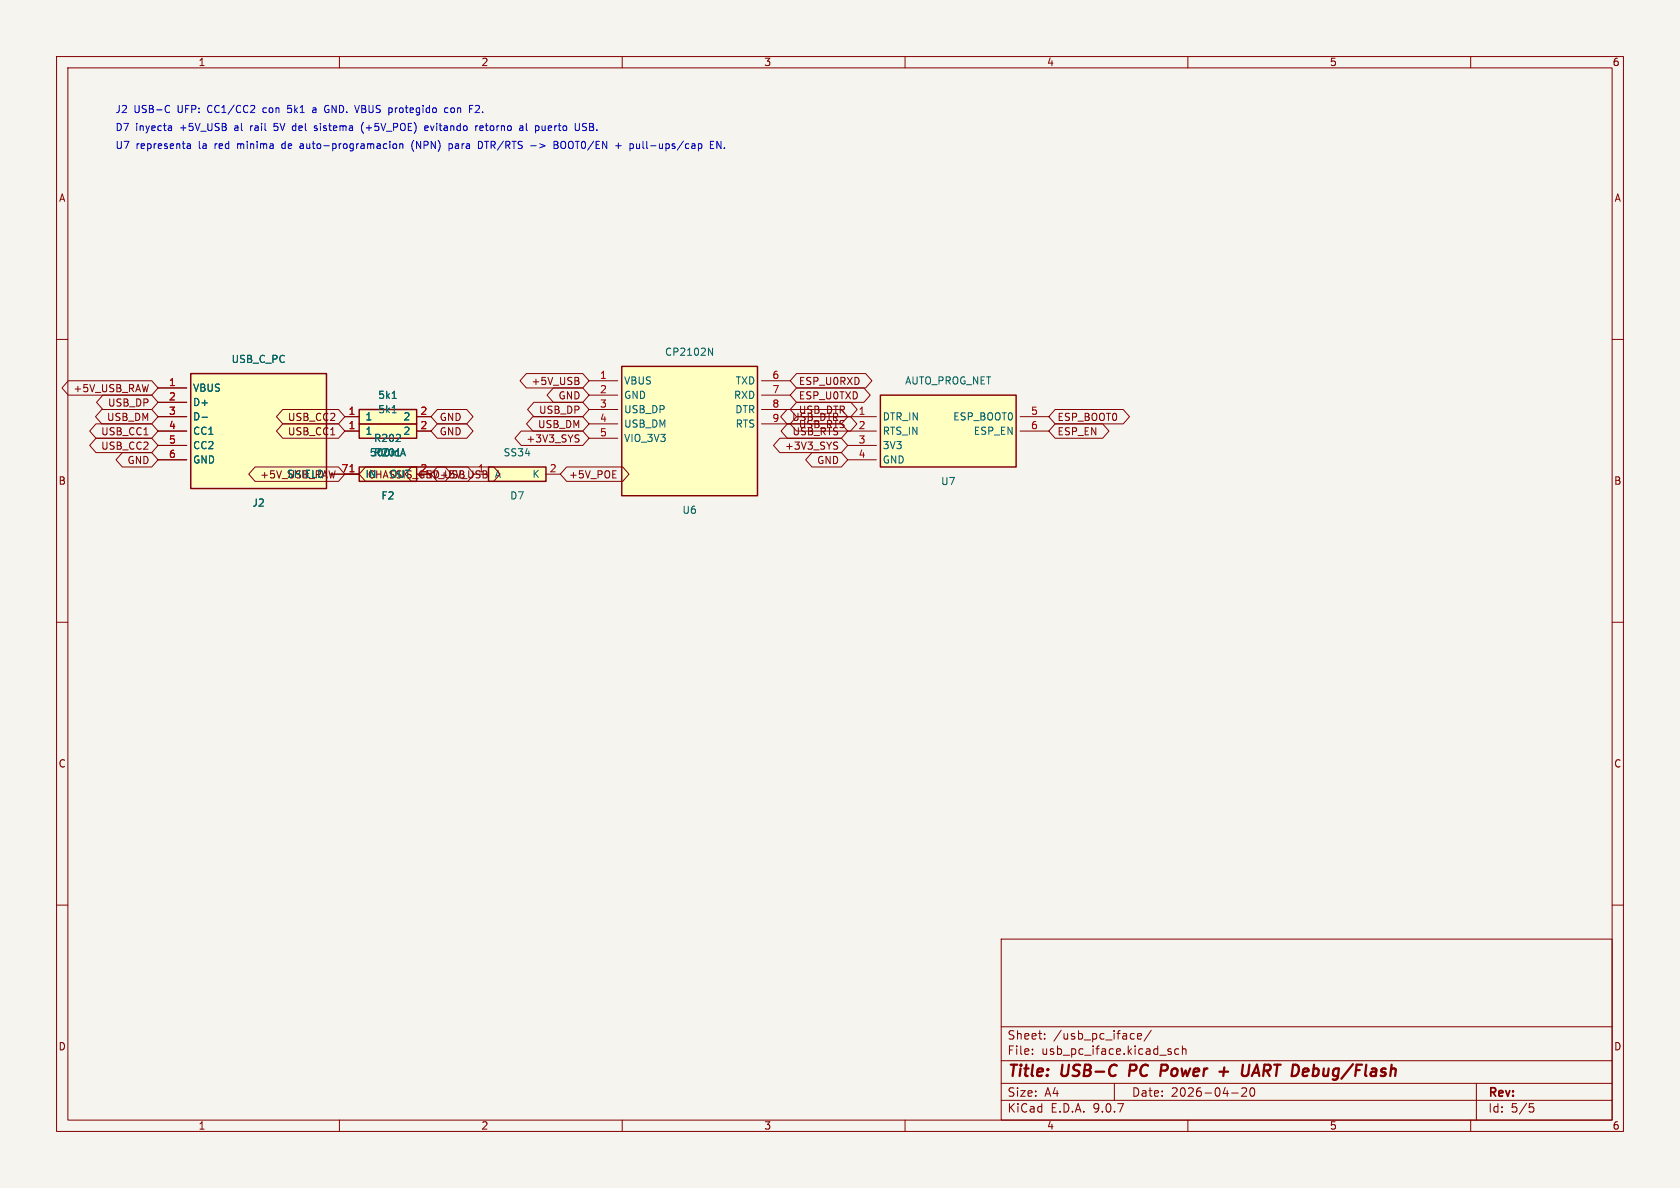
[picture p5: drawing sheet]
<svg xmlns="http://www.w3.org/2000/svg" width="297mm" height="210mm" viewBox="0 0 297 210" stroke-linecap="round" stroke-linejoin="round" font-family="sans-serif">
<path d="M0 0h297v210h-297z" fill="#f5f4ef" stroke="#f5f4ef" stroke-width=".18"/>
<g fill="none" stroke="#840000" stroke-width=".18">
<path d="M10 10h277v190h-277zM12 12h273v186h-273zM60 10v2M110 10v2M160 10v2M210 10v2M260 10v2M10 60h2M285 60h2M10 110h2M285 110h2M10 160h2"/>
<path d="M177 166h108v32h-108zM285 160h2M60 198v2M110 198v2M160 198v2M177 194.5h108M177 191.5h108M177 187.5h108M177 181.5h108M182.5 186.3v.1M182.5 185.5v.1M184.7 183.6v.1"/>
<path d="M184.7 182.8v.1M197 191.5v3M200.4 182.7l.1 .1M200.5 183.6l-.1 .1M201.1 183.2l.7-.1-.1-.3-.4-.1-.2 .2 .1 .7h.5M203.5 182.1l-1.3 2M206.7 185.9l.3 .1 .1 .2-.2 .2h-.3M206.7 185.4l.3 .1M208.4 185.5l-.4-.1-.3 .3v.4l.1 .2h.6M209 185.5l.2-.1 .4 .1 .1 .9M209 184.9v1.5M210 198v2"/>
<path d="M217.7 193.2h1.2M219.5 192.4l.6-.1 .2 .1 .1 .3-.9 1.1h.9M221.1 192.4l.2-.1a.81 .81 0 0 1 .6 .6 .81 .81 0 0 1-.3 .8l-.1 .1a.81 .81 0 0 1-.4-1.4zM260 198v2M261 191.5v6.5M270.4 195.1h.7M270.5 195.7h.4l.3 .3-.2 .5-.5 .1"/>
</g>
<path d="M199.8 188.2l-.2 2M205.4 188.2h.7M206.2 189.2l-1 .1M215.6 189.4h1.5M216.4 188.7l-.1 1.5M219.7 188.2l-.2 1.6M220.9 188.2l-.3 1.8M221.6 189.6h.9M222.2 188.2l-.9 2" fill="none" stroke="#840000" stroke-width=".4"/>
<path d="M155.6 69.9h24v12.7h-24z" fill="#ffffc2"/>
<path d="M155.6 69.9h24v12.7h-24z" fill="none" stroke="#840000" stroke-width=".25"/>
<path d="M149.9 73.7h5M149.9 76.2h5M149.9 78.7h5M180.3 73.7h5.1M180.3 76.2h5.1M149.9 81.3h5" fill="none" stroke="#840000" stroke-width=".18"/>
<path d="M63.5 82.6h10.2v2.5h-10.2z" fill="#ffffc2"/>
<path d="M63.5 82.6h10.2v2.5h-10.2z" fill="none" stroke="#840000" stroke-width=".25"/>
<path d="M61 83.8h2.5" fill="none" stroke="#840000" stroke-width=".18"/>
<path d="M71.2 79.3l.5 1.3M70.9 80.2h.6" fill="none" stroke="#006464" stroke-width=".18"/>
<path d="M63.5 74.9h10.2v2.6h-10.2z" fill="#ffffc2"/>
<path d="M63.5 74.9h10.2v2.6h-10.2z" fill="none" stroke="#840000" stroke-width=".25"/>
<path d="M61 76.2h2.5M73.7 76.2h2.5" fill="none" stroke="#840000" stroke-width=".18"/>
<path d="M69.3 73h.8" fill="none" stroke="#006464" stroke-width=".18"/>
<path d="M33.7 66h24v20.4h-24z" fill="#ffffc2"/>
<path d="M33.7 66h24v20.4h-24z" fill="none" stroke="#840000" stroke-width=".25"/>
<path d="M27.9 68.6h5.1M27.9 71.1h5.1M27.9 73.7h5.1M27.9 76.2h5.1M27.9 78.7h5.1M27.9 81.3h5.1M58.4 83.8h5.1" fill="none" stroke="#840000" stroke-width=".18"/>
<path d="M35.7 73.8h1" fill="none" stroke="#006464" stroke-width=".18"/>
<path d="M109.9 64.8h24v22.8h-24z" fill="#ffffc2"/>
<path d="M109.9 64.8h24v22.8h-24z" fill="none" stroke="#840000" stroke-width=".25"/>
<path d="M104.1 67.3h5.1M104.1 69.9h5.1M104.1 72.4h5.1M104.1 74.9h5.1M104.1 77.5h5.1M134.6 67.3h5.1M134.6 69.9h5.1M134.6 72.4h5.1M134.6 74.9h5.1" fill="none" stroke="#840000" stroke-width=".18"/>
<path d="M125.2 61.5l.8 1.3v-1.3" fill="none" stroke="#006464" stroke-width=".18"/>
<path d="M86.4 82.6h10.1v2.5h-10.1z" fill="#ffffc2"/>
<path d="M86.4 82.6h10.1v2.5h-10.1z" fill="none" stroke="#840000" stroke-width=".25"/>
<path d="M83.8 83.8h2.6M96.5 83.8h2.6" fill="none" stroke="#840000" stroke-width=".18"/>
<path d="M63.5 72.4h10.2v2.5h-10.2z" fill="#ffffc2"/>
<path d="M63.5 72.4h10.2v2.5h-10.2z" fill="none" stroke="#840000" stroke-width=".25"/>
<g fill="none" stroke="#840000" stroke-width=".18">
<path d="M12.1 67.3h14.7l1.1 1.3-1.1 1.3h-14.7l-1.1-1.3zM17 74.9h9.8l1.1 1.3-1.1 1.3h-9.8l-1.1-1.3zM17 77.5h9.8l1.1 1.2-1.1 1.3h-9.8l-1.1-1.3zM18 72.4h8.8l1.1 1.3-1.1 1.2h-8.8l-1.1-1.2zM18.2 69.8h8.6l1.1 1.3-1.1 1.3h-8.6l-1.1-1.3zM27.9 73.7h5.1M27.9 68.6h5.1M27.9 71.1h5.1M27.9 76.2h5.1M27.9 78.7h5.1M50 72.4h9.8l1.2 1.3-1.2 1.2h-9.8l-1.1-1.2zM50 74.9h9.8l1.2 1.3-1.2 1.3h-9.8l-1.1-1.3z"/>
<path d="M61 73.7h2.5M61 76.2h2.5M73.7 73.7h2.5M73.7 76.2h2.5M77.3 74.9h5.2l1.1 1.3-1.1 1.3h-5.2l-1.1-1.3zM77.3 72.4h5.2l1.1 1.3-1.1 1.2h-5.2l-1.1-1.2zM92.1 76.2h10.9l1.1 1.3-1.1 1.2h-10.9l-1.1-1.2zM93 66h10l1.1 1.3-1.1 1.3h-10l-1.1-1.3zM94.2 73.7h8.8l1.1 1.2-1.1 1.3h-8.8l-1.1-1.3zM94.4 71.1h8.6l1.1 1.3-1.1 1.3h-8.6l-1.1-1.3zM97.8 68.6h5.2l1.1 1.3-1.1 1.2h-5.2l-1.1-1.2zM102.1 67.3l.3 .3-.1 .3-.2 .1"/>
<path d="M102.1 77.5l.3 .3-.3 .3M102.2 76.9h.2M102.2 66.8l.1 .2-.1 .3M137.9 77.5h10.8l1.2 1.2-1.2 1.3h-10.8l-1.2-1.3zM139.1 72.4h9.6l1.2 1.3-1.2 1.2h-9.6l-1.1-1.2zM139.2 74.9h9.5l1.2 1.3-1.2 1.3h-9.5l-1.1-1.3zM140.8 71.1h9.6l1.1 1.3-1.1 1.3h-9.6l-1.1-1.3zM140.8 66h12.2l1.1 1.3-1.1 1.3h-12.2l-1.1-1.3zM140.8 68.6h11.9l1.1 1.3-1.1 1.2h-11.9l-1.1-1.2zM140.8 73.7h9.6l1.1 1.2-1.1 1.3h-9.6l-1.1-1.3zM144.1 74.3v1.3M146.3 74.3v1.3"/>
<path d="M146.6 75l.4 .6M147.8 74.3v1.3M147.8 78.8l.3 .2-.3 .4M147.9 78.1l.2 .1M148.7 74.9l.4 .2 .1 .3-.2 .2h-.3M148.7 74.3l.5 .1M186.5 74.9h8.4l1.2 1.3-1.2 1.3h-8.4l-1.1-1.3zM186.5 72.4h12.1l1.1 1.3-1.1 1.2h-12.1l-1.1-1.2zM21.6 80h5.2l1.1 1.3-1.1 1.3h-5.2l-1.1-1.3zM27.9 81.3h5.1M45.1 82.5h14.7l1.2 1.3-1.2 1.3h-14.7l-1.1-1.3zM58.4 83.8h5.1"/>
<path d="M64.6 82.5h14.1l1.1 1.3-1.1 1.3h-14.1l-1.1-1.3zM72.7 82.5h10l1.1 1.3-1.1 1.3h-10l-1.1-1.3zM77.3 82.5h10l1.1 1.3-1.1 1.3h-10l-1.1-1.3zM85.8 83.8l.3 .3v.3l-.2 .1M86 83.3l.1 .2-.1 .3M100.2 82.5h9.9l1.1 1.3-1.1 1.3h-9.9l-1.1-1.3zM108.3 84.5h.6M108.3 83.2h.6M143.5 80h5.2l1.2 1.3-1.2 1.3h-5.2l-1.1-1.3z"/>
</g>
<path d="M35.7 73.8h1M69.3 70.4h.8M69.3 73h.8M71.2 79.3l.5 1.3M70.9 80.2h.6" fill="none" stroke="#006464" stroke-width=".18"/>
<g fill="none" stroke="#0000c2" stroke-width=".18">
<path d="M29.6 18.6l.4 .2M30 19.8l-.4 .1M50.8 19.8l.2 .1M51.5 18.6h-.6l-.1 .6 .2-.1M55.7 19.1h-.4M55.7 19.4h-.3l-.1 .2v.2l.4 .1M57.6 19.8h.5M57.9 19.4h.3M58 18.6l-.4 .1M79.2 19.1h-.4l-.2 .2 .1 .5h.5M79.7 19.2v.6M84.5 18.6l-.5 .2"/>
<path d="M84.7 19.2l-.7 .7h.8M29.9 22.2h.3l.1 .2v.7M30.3 23l-.4 .1M30.3 22.5l-.4 .1M33.1 25.5h.5l.1 .8M33.7 25.7l-.5 .1-.1 .2 .1 .3 .5-.1M48.4 23l.2 .1M49.1 21.8h-.6l-.1 .6 .2-.1M49.9 25.5l-.1 .2 .1 .5M51.8 23l.4 .1M52.2 22.2l-.4 .1M53.4 25.4l-.3 .1"/>
<path d="M53.5 25.8h-.3l-.2 .2 .1 .2 .4 .1M56 22.3l-.3-.1-.1 .3 .5 .3M56.1 22.9l-.2 .2-.3-.1M64.3 21.6a1.46 1.46 0 0 0 0 2M69.5 25.5l.2-.1 .4 .1v.5l-.1 .2-.3 .1-.2-.2zM70.7 25.5l.2-.1 .3 .1v.8M70.7 25.4v.9M73.2 24.8a1.46 1.46 0 0 0 0 1.9M75.1 22.7l.6-.2-.1-.2-.3-.1-.2 .2 .1 .6h.4M79.4 25.5l.3-.1 .3 .3-.1 .5h-.5M79.4 25.4v1.3M84.1 22.2v.9"/>
<path d="M84.5 22.2l-.4 .3M84.6 25a.64 .64 0 0 1 .7 .6 .64 .64 0 0 1-.7 .7M85.3 22.2h-.3l-.2 .2 .1 .6 .4 .1M85.4 22.5l-.6 .2M91.8 22.9l.2 .2 .4-.1M91.9 22.3h.5v.8M92.4 22.5l-.4 .1-.2 .2M93.1 21.8v1.1l.1 .2M93.8 25.8h1M95.8 22.2l.1 .8h.4M97.9 25h.5l.2 .2-.2 .4 .2 .1 .1 .3-.3 .3h-.5zM97.9 25.6h.5"/>
<path d="M99.3 25a.9 .9 0 0 0 0 1.2M102.4 21.8v1l-.2 .3M103 23h.6M103.5 21.8l-.4 .1-.1 .3 .1 .2 .5 .1M108.8 25.8h1M109.3 25.3v1M112.5 25.4l.1 .8 .3 .1 .2-.2M113.1 25.4v.9M123.6 25.4l.4 .1 .1 .2-.1 .4-.4 .2M125.6 25.6h.4M126.2 25h-.6v1.3h.6M127.5 25v1.3l-.8-1.3v1.3"/>
</g>
<g font-size="2.8" fill="#840000">
<text x="178" y="190.9">Title:</text>
<text x="187.7" y="190.9">USB-C</text>
<text x="200.5" y="190.9">PC</text>
<text x="206.8" y="190.9">Power</text>
<text x="218" y="190.9">+</text>
<text x="222.8" y="190.9">UART Debug/Flash</text>
</g>
<g font-size="2.1" fill="#840000">
<text x="178" y="184">Sheet:</text>
<text x="186.2" y="184">/usb_pc_iface/</text>
<text x="178" y="186.7">File:</text>
<text x="184.1" y="186.7">usb_pc_iface.kicad_sch</text>
<text x="178" y="196.9">KiCad</text>
<text x="178" y="194.1">Size:</text>
<text x="184.7" y="194.1">A4</text>
<text x="185.7" y="196.9">E.D.A.</text>
<text x="193.3" y="196.9">9.0.7</text>
<text x="200" y="194.1">Date:</text>
<text x="207" y="194.1">2026-04-20</text>
<text x="263" y="194.3">Rev:</text>
<text x="263" y="196.9">Id:</text>
<text x="267.1" y="196.9">5/5</text>
</g>
<g font-size="1.8" fill="#840000">
<text x="35" y="11.9">1</text>
<text x="85" y="11.9">2</text>
<text x="135" y="11.9">3</text>
<text x="185" y="11.9">4</text>
<text x="235" y="11.9">5</text>
<text x="285" y="11.9">6</text>
<text x="10.3" y="35.9">A</text>
<text x="285.3" y="35.9">A</text>
<text x="12.9" y="69.5">+5V_USB_RAW</text>
<text x="93.9" y="68.3">+5V_USB</text>
<text x="98.6" y="70.8">GND</text>
<text x="141.1" y="68.3">ESP_U0RXD</text>
<text x="141.1" y="70.8">ESP_U0TXD</text>
<text x="17.8" y="77.2">USB_CC1</text>
<text x="18.8" y="74.6">USB_DM</text>
<text x="19" y="72.1">USB_DP</text>
<text x="50.8" y="74.6">USB_CC2</text>
<text x="50.8" y="77.2">USB_CC1</text>
<text x="77.6" y="77.2">GND</text>
<text x="77.6" y="74.6">GND</text>
<text x="95" y="75.9">USB_DM</text>
<text x="95.2" y="73.3">USB_DP</text>
<text x="139.9" y="74.6">USB_DTR</text>
<text x="140" y="77.2">USB_RTS</text>
<text x="141.1" y="73.3">USB_DTR</text>
<text x="186.8" y="77.2">ESP_EN</text>
<text x="186.8" y="74.6">ESP_BOOT0</text>
<text x="17.8" y="79.7">USB_CC2</text>
<text x="22.4" y="82.2">GND</text>
<text x="84.4" y="83.6">1</text>
<text x="93" y="78.4">+3V3_SYS</text>
<text x="138.7" y="79.7">+3V3_SYS</text>
<text x="144.4" y="82.2">GND</text>
<text x="10.3" y="85.9">B</text>
<text x="45.9" y="84.8">+5V_USB_RAW</text>
<text x="64.9" y="84.8">CHASSIS_GND+5V_USB</text>
<text x="68.8" y="84.7">OUT +5V_USB</text>
<text x="100.5" y="84.8">+5V_POE</text>
<text x="285.3" y="85.9">B</text>
<text x="10.3" y="135.9">C</text>
<text x="285.3" y="135.9">C</text>
<text x="10.3" y="185.9">D</text>
<text x="285.3" y="185.9">D</text>
<text x="35" y="199.9">1</text>
<text x="85" y="199.9">2</text>
<text x="135" y="199.9">3</text>
<text x="185" y="199.9">4</text>
<text x="235" y="199.9">5</text>
<text x="285" y="199.9">6</text>
</g>
<g font-size="1.8" fill="#0000c2">
<text x="20.3" y="23.2">D7</text>
<text x="20.3" y="20.1">J2</text>
<text x="23.7" y="20.1">USB-C</text>
<text x="24" y="23.2">inyecta</text>
<text x="31.5" y="20.1">UFP:</text>
<text x="31.9" y="23.2">+5V_USB</text>
<text x="37" y="20.1">CC1/CC2</text>
<text x="41.7" y="23.2">al</text>
<text x="44.7" y="23.2">rail</text>
<text x="47" y="20.1">con</text>
<text x="49.1" y="23.2">5V</text>
<text x="51.5" y="20.1">5k1</text>
<text x="52.6" y="23.2">del</text>
<text x="56.1" y="20.1">a</text>
<text x="56.6" y="23.2">sistema</text>
<text x="58.5" y="20.1">GND. VBUS</text>
<text x="65.1" y="23.2">(+5V_POE)</text>
<text x="70.2" y="20.1">protegido</text>
<text x="76.6" y="23.2">evitando</text>
<text x="80.3" y="20.1">con</text>
<text x="84.8" y="20.1">F2.</text>
<text x="85.7" y="23.2">retorno</text>
<text x="93.7" y="23.2">al</text>
<text x="96.7" y="23.2">puerto</text>
<text x="103.9" y="23.2">USB.</text>
<text x="20.3" y="26.4">U7</text>
<text x="24" y="26.4">representa</text>
<text x="35.2" y="26.4">la</text>
<text x="38.2" y="26.4">red</text>
<text x="42.4" y="26.4">minima</text>
<text x="50.5" y="26.4">de</text>
<text x="53.9" y="26.4">auto-programacion</text>
<text x="73.8" y="26.4">(NPN)</text>
<text x="80.6" y="26.4">para</text>
<text x="86" y="26.4">DTR/RTS</text>
<text x="95.5" y="26.4">-&gt;</text>
<text x="99.8" y="26.4">BOOT0/EN</text>
<text x="110.9" y="26.4">+</text>
<text x="113.6" y="26.4">pull-ups/cap</text>
<text x="128" y="26.4">EN.</text>
</g>
<g font-size="1.8" fill="#006464">
<text x="40.8" y="64.4">USB_C_PC</text>
<text x="117.5" y="63.1">CP2102N</text>
<text x="34" y="69.4">VBUS</text>
<text x="34" y="72">D+</text>
<text x="66.8" y="70.7">5k1</text>
<text x="110.2" y="68.2">VBUS</text>
<text x="110.2" y="70.7">GND</text>
<text x="129.7" y="70.7">RXD</text>
<text x="130" y="68.2">TXD</text>
<text x="159.9" y="68.2">AUTO_PROG_NET</text>
<text x="34" y="74.5">D-</text>
<text x="34" y="77.1">CC1</text>
<text x="64.5" y="77.1">1</text>
<text x="64.5" y="74.5">1</text>
<text x="66.8" y="73.3">5k1</text>
<text x="71.2" y="77.1">2</text>
<text x="71.2" y="74.5">2</text>
<text x="110.2" y="73.3">USB_DP</text>
<text x="110.2" y="75.8">USB_DM</text>
<text x="129.9" y="73.3">DTR</text>
<text x="130" y="75.8">RTS</text>
<text x="156" y="74.5">DTR_IN</text>
<text x="156" y="77.1">RTS_IN</text>
<text x="168.4" y="74.5">ESP_BOOT0</text>
<text x="172" y="77.1">ESP_EN</text>
<text x="34" y="79.6">CC2</text>
<text x="34" y="82.1">GND</text>
<text x="65.3" y="80.9">500mA</text>
<text x="66" y="80.9">R201</text>
<text x="66" y="78.3">R202</text>
<text x="88.9" y="80.9">SS34</text>
<text x="110.2" y="78.3">VIO_3V3</text>
<text x="156" y="79.6">3V3</text>
<text x="156" y="82.1">GND</text>
<text x="44.5" y="89.8">J2</text>
<text x="50.6" y="84.7">SHIELD</text>
<text x="64.5" y="84.7">IN</text>
<text x="67.3" y="88.5">F2</text>
<text x="68.8" y="84.7">OUT</text>
<text x="87.4" y="84.7">A</text>
<text x="90.1" y="88.5">D7</text>
<text x="94" y="84.7">K</text>
<text x="166.3" y="86">U7</text>
<text x="120.5" y="91">U6</text>
</g>
<g font-size="1.8" fill="#a90000">
<text x="29.8" y="68.3">1</text>
<text x="29.8" y="70.9">2</text>
<text x="106" y="67.1">1</text>
<text x="106" y="69.6">2</text>
<text x="136.5" y="67.1">6</text>
<text x="136.5" y="69.6">7</text>
<text x="29.8" y="73.4">3</text>
<text x="29.8" y="75.9">4</text>
<text x="61.5" y="75.9">1</text>
<text x="61.5" y="73.4">1</text>
<text x="74.2" y="75.9">2</text>
<text x="74.2" y="73.4">2</text>
<text x="106" y="72.1">3</text>
<text x="106" y="74.7">4</text>
<text x="106" y="77.2">5</text>
<text x="136.5" y="72.1">8</text>
<text x="136.5" y="74.7">9</text>
<text x="151.7" y="73.4">1</text>
<text x="151.7" y="75.9">2</text>
<text x="182.2" y="73.4">5</text>
<text x="182.2" y="75.9">6</text>
<text x="29.8" y="78.5">5</text>
<text x="29.8" y="81">6</text>
<text x="60.3" y="83.6">71</text>
<text x="74.2" y="83.6">2</text>
<text x="97.1" y="83.6">2</text>
<text x="151.7" y="78.5">3</text>
<text x="151.7" y="81">4</text>
</g>
</svg>
